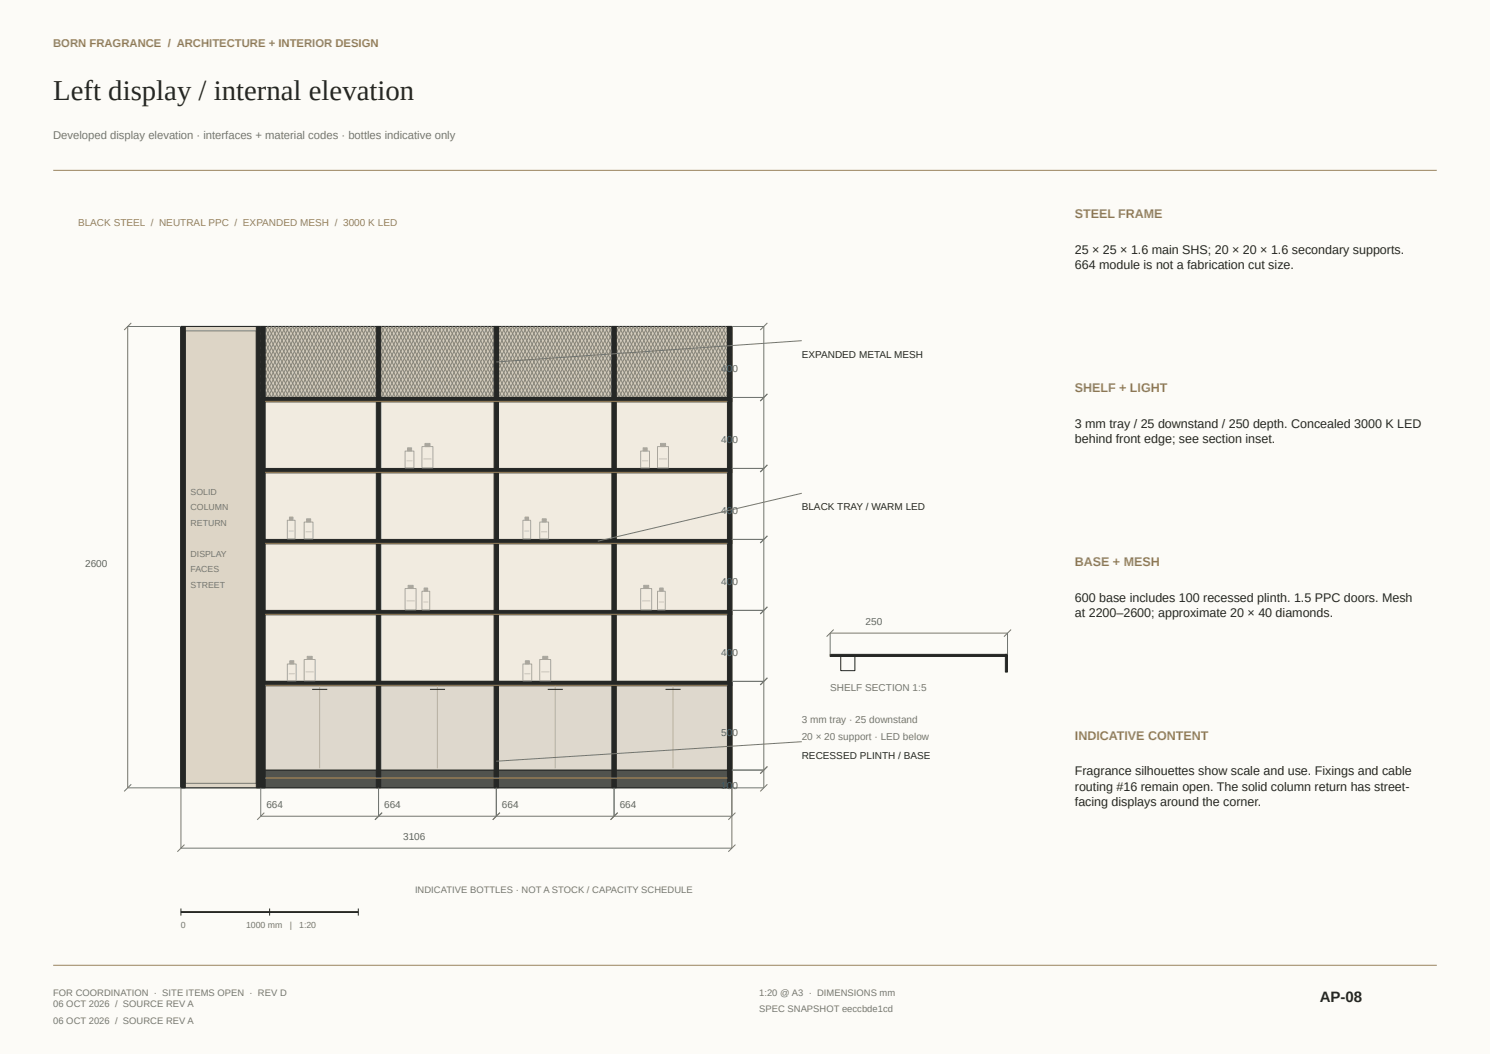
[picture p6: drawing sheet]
<svg xmlns="http://www.w3.org/2000/svg" width="420mm" height="297mm" viewBox="0 0 420 297" stroke-linecap="round" stroke-linejoin="round" font-family="sans-serif">
<path d="M0 0h420v297h-420z" fill-rule="evenodd" fill="#fcfbf7"/>
<path d="M15 48h390M15 272h390" fill="none" stroke="#9a825a" stroke-width=".28"/>
<path d="M51 92h155.3v130h-155.3z" fill-rule="evenodd" fill="#f1ebe0"/>
<path d="M51 92h155.3v130h-155.3z" fill="none" stroke="#252725" stroke-width=".28"/>
<path d="M51 92h22.5v130h-22.5z" fill-rule="evenodd" fill="#ddd5c6"/>
<path d="M51 92h22.5v130h-22.5z" fill="none" stroke="#252725" stroke-width=".28"/>
<path d="M52.2 93.2h20v127.5h-20z" fill="none" stroke="#737871" stroke-width=".28"/>
<path d="M51 92h1.2v130h-1.2z" fill-rule="evenodd" fill="#252725"/>
<path d="M51 92h1.2v130h-1.2z" fill="none" stroke="#252725" stroke-width=".28"/>
<path d="M72.2 92h1.3v130h-1.3z" fill-rule="evenodd" fill="#252725"/>
<path d="M72.2 92h1.3v130h-1.3z" fill="none" stroke="#252725" stroke-width=".28"/>
<path d="M73.5 217h132.8v5h-132.8z" fill-rule="evenodd" fill="#51534e"/>
<path d="M73.5 217h132.8v5h-132.8z" fill="none" stroke="#252725" stroke-width=".28"/>
<path d="M73.5 192h132.8v25h-132.8z" fill-rule="evenodd" fill="#ded8cd"/>
<path d="M73.5 192h132.8v25h-132.8z" fill="none" stroke="#252725" stroke-width=".28"/>
<path d="M73.5 92h132.8v20h-132.8z" fill-rule="evenodd" fill="#d3ccbd"/>
<path d="M73.5 92h132.8v20h-132.8z" fill="none" stroke="#252725" stroke-width=".28"/>
<path d="M73.5 92l10 20 10-20 10 20 10-20 10 20 10-20 10 20 10-20 10 20 10-20 10 20 10-20 10 20 2.8-5.6M206.3 95.6l-1.8-3.6-10 20-10-20-10 20-10-20-10 20-10-20-10 20-10-20-10 20-10-20-10 20-10-20-10 20-1-2 9-18 10 20 10-20 10 20 10-20 10 20 10-20 10 20 10-20 10 20 10-20 10 20 10-20 3.8 7.6M206.3 93.6l-.8-1.6-10 20-10-20-10 20-10-20-10 20-10-20-10 20-10-20-10 20-10-20-10 20-10-20-10 20-2-4 8-16 10 20 10-20 10 20 10-20 10 20 10-20 10 20 10-20 10 20 10-20 10 20 10-20 4.8 9.6M206.3 92.4l-9.8 19.6-10-20-10 20-10-20-10 20-10-20-10 20-10-20-10 20-10-20-10 20-10-20-10 20-3-6 7-14 10 20 10-20 10 20 10-20 10 20 10-20 10 20 10-20 10 20 10-20 10 20 10-20 5.8 11.6M206.3 98.4l-6.8 13.6-10-20-10 20-10-20-10 20-10-20-10 20-10-20-10 20-10-20-10 20-10-20-10 20-6-12 4-8 10 20 10-20 10 20 10-20 10 20 10-20 10 20 10-20 10 20 10-20 10 20 10-20 8.8 17.6M206.3 94.4l-8.8 17.6-10-20-10 20-10-20-10 20-10-20-10 20-10-20-10 20-10-20-10 20-10-20-10 20-4-8 6-12 10 20 10-20 10 20 10-20 10 20 10-20 10 20 10-20 10 20 10-20 10 20 10-20 6.8 13.6M206.3 96.4l-7.8 15.6-10-20-10 20-10-20-10 20-10-20-10 20-10-20-10 20-10-20-10 20-10-20-10 20-5-10 5-10 10 20 10-20 10 20 10-20 10 20 10-20 10 20 10-20 10 20 10-20 10 20 10-20 7.8 15.6M206.3 97.6l-2.8-5.6-10 20-10-20-10 20-10-20-10 20-10-20-10 20-10-20-10 20-10-20-10 20-10-20-10 20M206.3 104.4l-3.8 7.6-10-20-10 20-10-20-10 20-10-20-10 20-10-20-10 20-10-20-10 20-10-20-10 20-9-18 1-2 10 20 10-20 10 20 10-20 10 20 10-20 10 20 10-20 10 20 10-20 10 20 10-20 10 20 1.8-3.6M206.3 102.4l-4.8 9.6-10-20-10 20-10-20-10 20-10-20-10 20-10-20-10 20-10-20-10 20-10-20-10 20-8-16 2-4 10 20 10-20 10 20 10-20 10 20 10-20 10 20 10-20 10 20 10-20 10 20 10-20 10 20 .8-1.6M206.3 100.4l-5.8 11.6-10-20-10 20-10-20-10 20-10-20-10 20-10-20-10 20-10-20-10 20-10-20-10 20-7-14 3-6 10 20 10-20 10 20 10-20 10 20 10-20 10 20 10-20 10 20 10-20 10 20 10-20 9.8 19.6" fill="none" stroke="#878478" stroke-width=".28"/>
<path d="M73.5 92h1.2v130h-1.2z" fill-rule="evenodd" fill="#252725"/>
<path d="M73.5 92h1.2v130h-1.2z" fill="none" stroke="#252725" stroke-width=".28"/>
<path d="M106.1 92h1.2v130h-1.2z" fill-rule="evenodd" fill="#252725"/>
<path d="M106.1 92h1.2v130h-1.2z" fill="none" stroke="#252725" stroke-width=".28"/>
<path d="M139.3 92h1.2v130h-1.2z" fill-rule="evenodd" fill="#252725"/>
<path d="M139.3 92h1.2v130h-1.2z" fill="none" stroke="#252725" stroke-width=".28"/>
<path d="M172.5 92h1.2v130h-1.2z" fill-rule="evenodd" fill="#252725"/>
<path d="M172.5 92h1.2v130h-1.2z" fill="none" stroke="#252725" stroke-width=".28"/>
<path d="M205 92h1.3v130h-1.3z" fill-rule="evenodd" fill="#252725"/>
<path d="M205 92h1.3v130h-1.3z" fill="none" stroke="#252725" stroke-width=".28"/>
<path d="M73.5 192h132.8v1.2h-132.8z" fill-rule="evenodd" fill="#252725"/>
<path d="M73.5 192h132.8v1.2h-132.8z" fill="none" stroke="#252725" stroke-width=".28"/>
<path d="M74.8 193.1h130.2" fill="none" stroke="#9a825a" stroke-width=".28"/>
<path d="M73.5 172h132.8v1.2h-132.8z" fill-rule="evenodd" fill="#252725"/>
<path d="M73.5 172h132.8v1.2h-132.8z" fill="none" stroke="#252725" stroke-width=".28"/>
<path d="M74.8 173.1h130.2" fill="none" stroke="#9a825a" stroke-width=".28"/>
<path d="M73.5 152h132.8v1.2h-132.8z" fill-rule="evenodd" fill="#252725"/>
<path d="M73.5 152h132.8v1.2h-132.8z" fill="none" stroke="#252725" stroke-width=".28"/>
<path d="M74.8 153.1h130.2" fill="none" stroke="#9a825a" stroke-width=".28"/>
<path d="M73.5 132h132.8v1.2h-132.8z" fill-rule="evenodd" fill="#252725"/>
<path d="M73.5 132h132.8v1.2h-132.8z" fill="none" stroke="#252725" stroke-width=".28"/>
<path d="M74.8 133.1h130.2" fill="none" stroke="#9a825a" stroke-width=".28"/>
<path d="M73.5 112h132.8v1.2h-132.8z" fill-rule="evenodd" fill="#252725"/>
<path d="M73.5 112h132.8v1.2h-132.8zM88 194.3h4.2" fill="none" stroke="#252725" stroke-width=".28"/>
<path d="M74.8 113.1h130.2" fill="none" stroke="#9a825a" stroke-width=".28"/>
<path d="M90.1 193.3v23.2" fill="none" stroke="#b7b0a2" stroke-width=".28"/>
<path d="M81 187.1h2.5v4.7h-2.5z" fill="none" stroke="#aaa79f" stroke-width=".28"/>
<path d="M81.7 186.2h1.1v.9h-1.1z" fill-rule="evenodd" fill="#aaa79f"/>
<path d="M81.7 186.2h1.1v.9h-1.1zM85.7 185.8h3.1v6h-3.1z" fill="none" stroke="#aaa79f" stroke-width=".28"/>
<path d="M81.4 189.9h1.7" fill="none" stroke="#c8c4bc" stroke-width=".28"/>
<path d="M86.6 184.9h1.4v.9h-1.4z" fill-rule="evenodd" fill="#aaa79f"/>
<path d="M81 146.6h2.2v5.2h-2.2zM86.6 184.9h1.4v.9h-1.4z" fill="none" stroke="#aaa79f" stroke-width=".28"/>
<path d="M86.2 189.3h2.2" fill="none" stroke="#c8c4bc" stroke-width=".28"/>
<path d="M81.6 145.7h1v.9h-1z" fill-rule="evenodd" fill="#aaa79f"/>
<path d="M81.6 145.7h1v.9h-1zM85.7 147.1h2.5v4.7h-2.5z" fill="none" stroke="#aaa79f" stroke-width=".28"/>
<path d="M81.4 149.6h1.4" fill="none" stroke="#c8c4bc" stroke-width=".28"/>
<path d="M86.4 146.2h1.2v.9h-1.2z" fill-rule="evenodd" fill="#aaa79f"/>
<path d="M86.4 146.2h1.2v.9h-1.2zM114.2 165.8h3.1v6h-3.1z" fill="none" stroke="#aaa79f" stroke-width=".28"/>
<path d="M86.2 149.9h1.7" fill="none" stroke="#c8c4bc" stroke-width=".28"/>
<path d="M123.3 193.3v23.2" fill="none" stroke="#b7b0a2" stroke-width=".28"/>
<path d="M121.2 194.3h4.2" fill="none" stroke="#252725" stroke-width=".28"/>
<path d="M115 164.9h1.5v.9h-1.5z" fill-rule="evenodd" fill="#aaa79f"/>
<path d="M115 164.9h1.5v.9h-1.5zM118.9 166.6h2.2v5.2h-2.2z" fill="none" stroke="#aaa79f" stroke-width=".28"/>
<path d="M114.6 169.3h2.3" fill="none" stroke="#c8c4bc" stroke-width=".28"/>
<path d="M119.5 165.7h1v.9h-1z" fill-rule="evenodd" fill="#aaa79f"/>
<path d="M114.2 127.1h2.5v4.7h-2.5zM119.5 165.7h1v.9h-1z" fill="none" stroke="#aaa79f" stroke-width=".28"/>
<path d="M119.4 169.6h1.3" fill="none" stroke="#c8c4bc" stroke-width=".28"/>
<path d="M114.9 126.2h1.1v.9h-1.1z" fill-rule="evenodd" fill="#aaa79f"/>
<path d="M114.9 126.2h1.1v.9h-1.1zM118.9 125.8h3.1v6h-3.1z" fill="none" stroke="#aaa79f" stroke-width=".28"/>
<path d="M114.6 129.9h1.7" fill="none" stroke="#c8c4bc" stroke-width=".28"/>
<path d="M119.8 124.9h1.4v.9h-1.4z" fill-rule="evenodd" fill="#aaa79f"/>
<path d="M119.8 124.9h1.4v.9h-1.4zM147.4 187.1h2.5v4.7h-2.5z" fill="none" stroke="#aaa79f" stroke-width=".28"/>
<path d="M119.4 129.3h2.3" fill="none" stroke="#c8c4bc" stroke-width=".28"/>
<path d="M156.5 193.3v23.2" fill="none" stroke="#b7b0a2" stroke-width=".28"/>
<path d="M154.4 194.3h4.3" fill="none" stroke="#252725" stroke-width=".28"/>
<path d="M148.1 186.2h1.1v.9h-1.1z" fill-rule="evenodd" fill="#aaa79f"/>
<path d="M148.1 186.2h1.1v.9h-1.1zM152.1 185.8h3.1v6h-3.1z" fill="none" stroke="#aaa79f" stroke-width=".28"/>
<path d="M147.8 189.9h1.7" fill="none" stroke="#c8c4bc" stroke-width=".28"/>
<path d="M153 184.9h1.4v.9h-1.4z" fill-rule="evenodd" fill="#aaa79f"/>
<path d="M147.4 146.6h2.2v5.2h-2.2zM153 184.9h1.4v.9h-1.4z" fill="none" stroke="#aaa79f" stroke-width=".28"/>
<path d="M152.5 189.3h2.4" fill="none" stroke="#c8c4bc" stroke-width=".28"/>
<path d="M148 145.7h1v.9h-1z" fill-rule="evenodd" fill="#aaa79f"/>
<path d="M148 145.7h1v.9h-1zM152.1 147.1h2.5v4.7h-2.5z" fill="none" stroke="#aaa79f" stroke-width=".28"/>
<path d="M147.8 149.6h1.4" fill="none" stroke="#c8c4bc" stroke-width=".28"/>
<path d="M152.8 146.2h1.2v.9h-1.2z" fill-rule="evenodd" fill="#aaa79f"/>
<path d="M152.8 146.2h1.2v.9h-1.2zM180.6 165.8h3.1v6h-3.1z" fill="none" stroke="#aaa79f" stroke-width=".28"/>
<path d="M152.5 149.9h1.7" fill="none" stroke="#c8c4bc" stroke-width=".28"/>
<path d="M189.7 193.3v23.2" fill="none" stroke="#b7b0a2" stroke-width=".28"/>
<path d="M187.6 194.3h4.3" fill="none" stroke="#252725" stroke-width=".28"/>
<path d="M181.4 164.9h1.5v.9h-1.5z" fill-rule="evenodd" fill="#aaa79f"/>
<path d="M181.4 164.9h1.5v.9h-1.5zM185.3 166.6h2.2v5.2h-2.2z" fill="none" stroke="#aaa79f" stroke-width=".28"/>
<path d="M181 169.3h2.3" fill="none" stroke="#c8c4bc" stroke-width=".28"/>
<path d="M185.9 165.7h1v.9h-1z" fill-rule="evenodd" fill="#aaa79f"/>
<path d="M180.6 127.1h2.5v4.7h-2.5zM185.9 165.7h1v.9h-1z" fill="none" stroke="#aaa79f" stroke-width=".28"/>
<path d="M185.7 169.6h1.5" fill="none" stroke="#c8c4bc" stroke-width=".28"/>
<path d="M181.3 126.2h1.1v.9h-1.1z" fill-rule="evenodd" fill="#aaa79f"/>
<path d="M181.3 126.2h1.1v.9h-1.1zM185.3 125.8h3.1v6h-3.1z" fill="none" stroke="#aaa79f" stroke-width=".28"/>
<path d="M181 129.9h1.7" fill="none" stroke="#c8c4bc" stroke-width=".28"/>
<path d="M186.2 124.9h1.4v.9h-1.4z" fill-rule="evenodd" fill="#aaa79f"/>
<path d="M186.2 124.9h1.4v.9h-1.4z" fill="none" stroke="#aaa79f" stroke-width=".28"/>
<path d="M185.7 129.3h2.3" fill="none" stroke="#c8c4bc" stroke-width=".28"/>
<path d="M74.8 219.3h130.2" fill="none" stroke="#9a825a" stroke-width=".35"/>
<g fill="none" stroke="#737871" stroke-width=".28">
<path d="M37 91l-2 2M51 92h-15v130h15v17h155.3v-17h9v-130h-9M216.3 91l-2 2M226 96l-86.1 6M206.3 112h9M216.3 111l-2 2M206.3 132h9M216.3 131l-2 2M226 139l-57.5 13.5M206.3 152h9M216.3 151l-2 2M206.3 172h9"/>
<path d="M216.3 171l-2 2M206.3 192h9M216.3 191l-2 2M206.3 217h9M216.3 216l-2 2M226 209l-86.1 5.5M37 221l-2 2M52 238l-2 2M73.5 222v8h132.8M74.5 229l-2 2M106.7 222v8M107.7 229l-2 2"/>
<path d="M139.9 222v8M140.9 229l-2 2M173.1 222v8M174.1 229l-2 2M207.3 238l-2 2M207.3 229l-2 2M216.3 221l-2 2"/>
</g>
<path d="M234 184.4h50v.6h-50z" fill-rule="evenodd" fill="#252725"/>
<path d="M234 184.4h50v.6h-50z" fill="none" stroke="#252725" stroke-width=".28"/>
<path d="M283.4 184.4h.6v5h-.6z" fill-rule="evenodd" fill="#252725"/>
<path d="M237 185h4v4h-4zM283.4 184.4h.6v5h-.6zM51 256v2M76 256v2M101 256v2" fill="none" stroke="#252725" stroke-width=".28"/>
<path d="M235 177.4l-2 2M285 177.4l-2 2M234 184.4v-6h50v6" fill="none" stroke="#737871" stroke-width=".28"/>
<path d="M51 257h50" fill="none" stroke="#252725" stroke-width=".53"/>
<text font-size="8.1" fill="#252725" x="15" y="28.1">Left display / internal elevation</text>
<text font-size="4.2" fill="#252725" x="372" y="282.2">AP-08</text>
<g font-size="3.5" fill="#9a825a">
<text x="303" y="61.5">STEEL FRAME</text>
<text x="303" y="110.5">SHELF + LIGHT</text>
<text x="303" y="159.5">BASE + MESH</text>
<text x="303" y="208.5">INDICATIVE CONTENT</text>
</g>
<g font-size="3.5" fill="#252725">
<text x="303" y="71.5">25 × 25 × 1.6 main SHS; 20 × 20 × 1.6 secondary supports.</text>
<text x="303" y="75.8">664 module is not a fabrication cut size.</text>
<text x="303" y="120.5">3 mm tray / 25 downstand / 250 depth. Concealed 3000 K LED</text>
<text x="303" y="124.8">behind front edge; see section inset.</text>
<text x="303" y="169.5">600 base includes 100 recessed plinth. 1.5 PPC doors. Mesh</text>
<text x="303" y="173.8">at 2200–2600; approximate 20 × 40 diamonds.</text>
<text x="303" y="218.5">Fragrance silhouettes show scale and use. Fixings and cable</text>
<text x="303" y="222.8">routing #16 remain open. The solid column return has street-</text>
<text x="303" y="227">facing displays around the corner.</text>
</g>
<text font-size="3.2" fill="#9a825a" x="15" y="13.2">BORN FRAGRANCE / ARCHITECTURE + INTERIOR DESIGN</text>
<text font-size="3.2" fill="#737871" x="15" y="39.2">Developed display elevation · interfaces + material codes · bottles indicative only</text>
<text font-size="2.8" fill="#9a825a" x="22" y="63.8">BLACK STEEL / NEUTRAL PPC / EXPANDED MESH / 3000 K LED</text>
<g font-size="2.8" fill="#252725">
<text x="226" y="100.8">EXPANDED METAL MESH</text>
<text x="226" y="143.8">BLACK TRAY / WARM LED</text>
<text x="226" y="213.8">RECESSED PLINTH / BASE</text>
</g>
<g font-size="2.8" fill="#466976">
<text x="203.3" y="104.8">400</text>
<text x="203.3" y="124.8">400</text>
<text x="203.3" y="144.8">400</text>
<text x="24" y="159.8">2600</text>
<text x="203.3" y="164.8">400</text>
<text x="244" y="176.2">250</text>
<text x="203.3" y="184.8">400</text>
<text x="203.3" y="207.3">500</text>
<text x="75.1" y="227.8">664</text>
<text x="108.3" y="227.8">664</text>
<text x="141.5" y="227.8">664</text>
<text x="174.7" y="227.8">664</text>
<text x="203.3" y="222.3">100</text>
<text x="113.6" y="236.8">3106</text>
</g>
<g font-size="2.8" fill="#737871">
<text x="234" y="194.8">SHELF SECTION 1:5</text>
<text x="226" y="203.8">3 mm tray · 25 downstand</text>
<text x="226" y="208.6">20 × 20 support · LED below</text>
</g>
<g font-size="2.7" fill="#737871">
<text x="117" y="251.6">INDICATIVE BOTTLES · NOT A STOCK / CAPACITY SCHEDULE</text>
<text x="15" y="280.6">FOR COORDINATION · SITE ITEMS OPEN · REV D</text>
<text x="214" y="280.6">1:20 @ A3 · DIMENSIONS mm</text>
<text x="15" y="283.8">06 OCT 2026 / SOURCE REV A</text>
<text x="214" y="285.2">SPEC SNAPSHOT eeccbde1cd</text>
<text x="15" y="288.4">06 OCT 2026 / SOURCE REV A</text>
</g>
<g font-size="2.5" fill="#737871">
<text x="53.7" y="139.5">SOLID</text>
<text x="53.7" y="143.8">COLUMN</text>
<text x="53.7" y="148.2">RETURN</text>
<text x="53.7" y="156.9">DISPLAY</text>
<text x="53.7" y="161.3">FACES</text>
<text x="53.7" y="165.7">STREET</text>
<text x="51" y="261.5">0</text>
<text x="69.4" y="261.5">1000 mm</text>
<text x="81.7" y="261.5">|</text>
<text x="84.3" y="261.5">1:20</text>
</g>
</svg>
